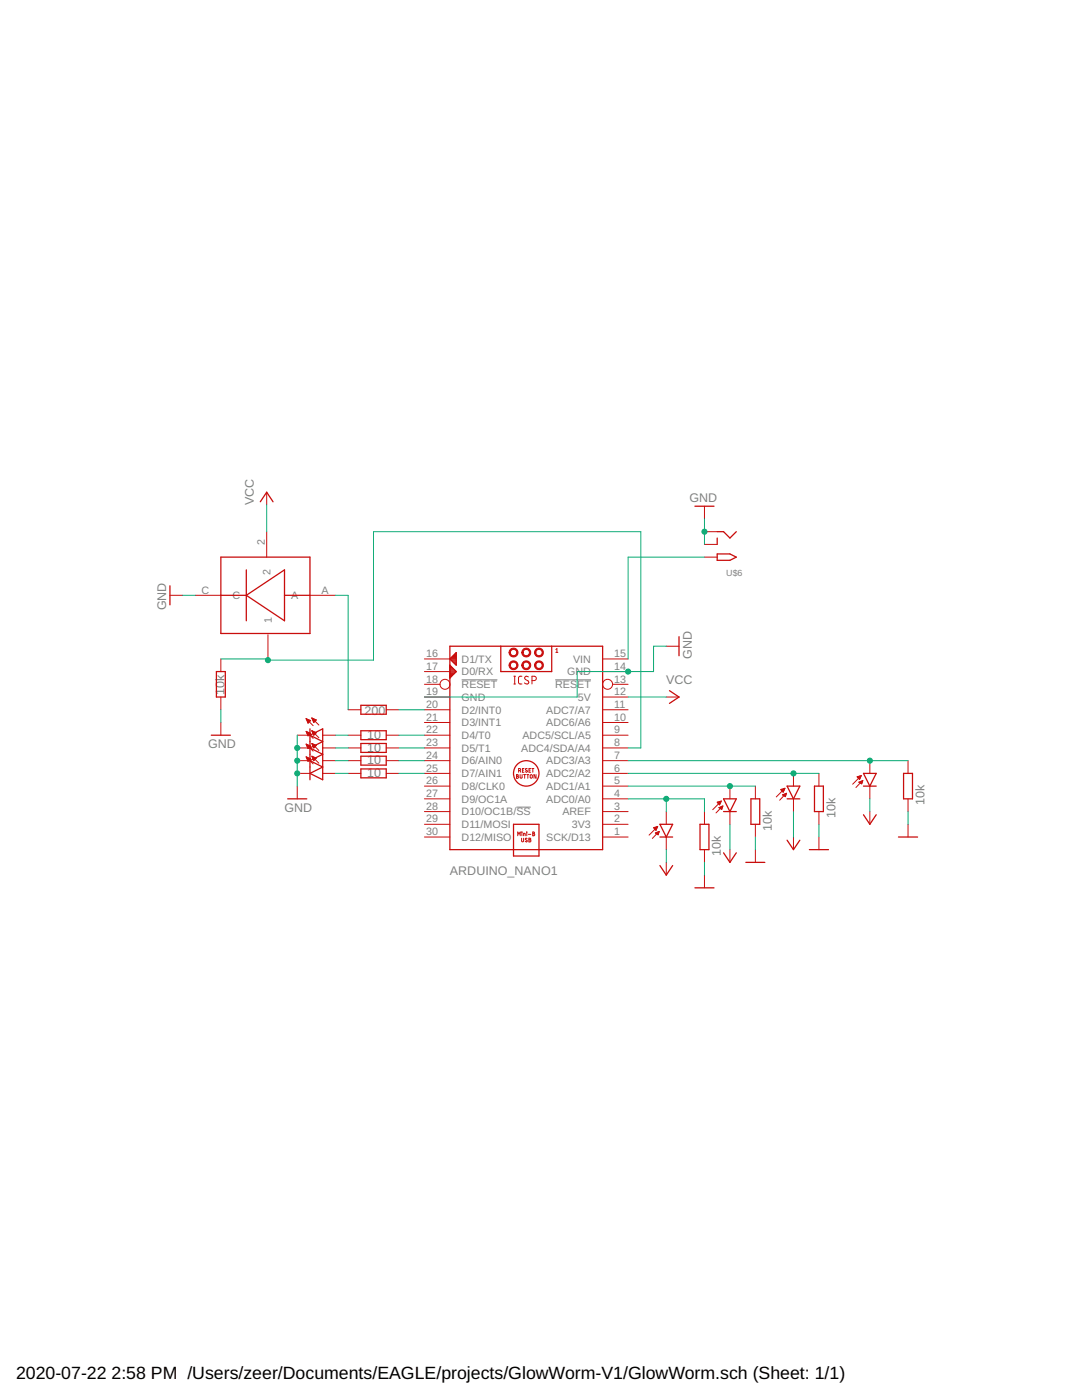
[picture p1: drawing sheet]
<svg xmlns="http://www.w3.org/2000/svg" width="216mm" height="279mm" viewBox="0 0 216 279" stroke-linecap="round" stroke-linejoin="round" font-family="sans-serif">
<path d="M92.1 135.7h7.2M110.8 135.7h7.1M103 161.1h2.9" fill="none" stroke="#808080" stroke-width=".2"/>
<g fill="none" stroke="#c90d0c" stroke-width=".25">
<path d="M33.9 116.9v3.8M44.1 111.2h17.7v15.2h-17.7zM44.1 118.8h5M49.1 118.8l7.7-5.1v10.2zM49.1 113.7v10.2M51.9 100.1l1.3-1.9 1.3 1.9M56.8 118.8h5M138.7 101h3.8M143.1 110.6h2.5l1.3 .6-1.3 .6h-2.5zM143.1 107.4v1.2M143.1 106.1h1.3l1.2 1.3 1.3-1.3M43.2 134h1.8v5.1h-1.8z"/>
<path d="M89.8 129h30.4v40.6h-30.4zM89.8 131.5l1.2-1.3v2.6zM89.8 132.8l1.2 1.2-1.2 1.3M89.8 135.3h.1M89.8 135h.3M89.8 134.8h.5M89.8 134.6h.7M89.8 134.4h.9M89.8 134.1h1.2M89.8 133.9h1.1M89.8 133.7h.9M89.8 133.5h.7"/>
<path d="M89.8 133.2h.5M89.8 133h.2M89.8 132.8h.1M89.8 131.5h1.2M90 131.7h1M90 131.3h1M90.2 131.9h.8M90.3 131h.7M90.4 132.1h.6M90.5 130.8h.5M90.6 132.4h.4M90.7 130.6h.3"/>
<path d="M90.8 132.6h.2M90.9 130.4h.1M99.9 129v5h10.2v-5M133.6 137.8l1.9 1.3-1.9 1.3M135.5 127.1v3.8M42.2 146.7h3.8M57.4 159.4h3.8M61.8 146.7l2.6-1.2v10.1l-2.6-1.3 2.6-1.2-2.6-1.3 2.6-1.3-2.6-1.2 2.6-1.3zM61.8 145.5v10.1M72 145.8h5.1v1.8h-5.1zM72 140.8h5.1v1.7h-5.1zM72 148.4h5.1v1.8h-5.1z"/>
<path d="M72 150.9h5.1v1.8h-5.1zM72 153.5h5.1v1.7h-5.1zM144.4 159.4h2.5l-1.3 2.6zM149.8 159.4h1.8v5.1h-1.8zM157.1 156.9h2.5l-1.3 2.5zM157.1 159.4h2.5M162.5 156.9h1.8v5.1h-1.8zM172.3 156.9h2.5M172.3 154.3h2.5l-1.2 2.6zM180.3 154.3h1.8v5.1h-1.8zM102.5 164.5h5v6.3h-5zM131.7 164.5h2.5l-1.3 2.5z"/>
<path d="M131.7 167h2.5M131.7 172.7l1.2 1.9 1.3-1.9M138.7 177.2h3.8M139.7 164.5h1.8v5.1h-1.8zM144.4 162h2.5M144.4 170.2l1.2 1.9 1.3-1.9M148.8 172.1h3.8M157.1 167.7l1.2 1.9 1.3-1.9M161.5 169.6h3.8M172.3 162.6l1.3 1.9 1.2-1.9M179.3 167h3.8"/>
<circle cx="105" cy="154.3" r="2.54"/>
</g>
<g fill="none" stroke="#c90d0c" stroke-width=".2">
<path d="M53.2 98.2v2.6M33.9 118.8h2.5M39 118.8h5.1M53.2 106.1v5.1M61.8 118.8h5.1M140.6 101v2.6M140.6 111.2h2.5M140.6 106.1h2.5M140.6 108.6h2.5M44.1 131.5v2.5M44.1 139.1v2.5M53.5 126.7v5"/>
<path d="M84.7 131.5h5.1M84.7 134h5.1M84.7 136.6h3.1M84.7 139.1h5.1M102.5 136.5h.4M102.5 135h.4M102.7 135v1.5M104.1 135h-.4l-.2 .3v1l.2 .2h.4M105.4 135.1a.39 .39 0 0 0-.6-.1 .39 .39 0 0 0 .1 .6l.4 .3a.36 .36 0 0 1 .2 .5 .36 .36 0 0 1-.5 .1l-.4-.2M106.2 135.8h.4a.43 .43 0 0 0 .4-.4 .43 .43 0 0 0-.4-.4h-.4v1.5M110.9 129.6l.2-.1v.7M110.9 130.2h.4"/>
<path d="M120.2 131.5h5.1M120.2 134h5.1M120.2 139.1h5.1M122.2 136.6h3.1M132.9 139.1h2.6M132.9 129h2.6M44.1 144.2v2.5M59.3 146.7h2.5M59.3 149.3h2.5M59.3 151.8h2.5M59.3 154.3h2.5M59.3 156.9v2.5"/>
<path d="M61.1 143.4l1.4 1.4M61.1 143.4l.9 .4-.5 .5zM61.1 146l1.4 1.4M61.1 146l.9 .3-.5 .6zM61.1 148.5l1.4 1.4M61.1 148.5l.9 .4-.5 .5zM61.1 151l1.4 1.4M61.1 151l.9 .4-.5 .5zM61.1 143.6h.3M61.1 146.1h.3M61.1 148.6h.2M61.1 151.2h.2"/>
<path d="M61.2 148.7h.4M61.2 151.3h.4M61.2 143.7h.5M61.2 146.2h.4M61.2 143.8h.7M61.2 146.3h.7M61.2 148.9h.7M61.2 151.4h.7M61.3 146.5h.6M61.3 149h.6M61.3 151.5h.6M61.3 143.9h.6"/>
<path d="M61.3 144h.4M61.3 146.6h.4M61.3 149.1h.5M61.3 151.6h.5M61.4 144.2h.2M61.4 146.7h.2M61.4 149.2h.2M61.4 151.7h.2M61.4 151.9h.1M61.4 144.3h.1M61.4 146.8h.1M61.4 149.4h.1"/>
<path d="M62.2 143.3l1.4 1.4M62.2 143.3l.9 .4M62.2 143.3l.4 .9M62.2 143.3h.1M62.2 145.8l1.4 1.4M62.2 145.8l.9 .4-.5 .5zM62.2 148.4l1.4 1.4M62.2 148.4l.9 .4-.5 .5zM62.2 150.9l1.4 1.4M62.2 150.9l.9 .4-.5 .5zM62.3 143.4h.2M62.3 146h.2"/>
<path d="M62.3 148.5h.2M62.3 151h.2M62.3 148.6h.5M62.3 151.2h.5M62.3 143.6h.5M62.3 146.1h.5M62.4 143.7h.7M62.4 146.2h.7M62.4 148.7h.7M62.4 151.3h.7M62.4 148.9h.6M62.4 151.4h.6"/>
<path d="M62.4 143.8h.6M62.4 146.3h.6M62.5 143.9h.4M62.5 146.5h.4M62.5 149h.4M62.5 151.5h.4M62.5 146.6h.3M62.5 149.1h.3M62.5 151.6h.3M62.5 144h.3M62.6 144.2h.1M62.6 146.7h.1"/>
<path d="M62.6 149.2h.1M62.6 151.7h.1M63.1 143.7l-.5 .5M64.4 146.7h2.5M64.4 149.3h2.5M64.4 151.8h2.5M64.4 154.3h2.5M69.5 141.6h2.5M69.5 146.7h2.5M69.5 149.3h2.5M69.5 151.8h2.5M69.5 154.3h2.5"/>
<path d="M77.1 141.6h2.5M77.1 146.7h2.5M77.1 149.3h2.5M77.1 151.8h2.5M77.1 154.3h2.5M84.7 141.6h5.1M84.7 144.2h5.1M84.7 146.7h5.1M84.7 149.3h5.1M84.7 151.8h5.1M84.7 154.3h5.1M84.7 156.9h5.1"/>
<path d="M84.7 159.4h5.1M103.1 154.6l.3 .1-.1 .2 .1 .1v.3h-.3zM103.1 154.9h.2M103.5 153.8h.3l.1-.2-.1-.2h-.3v.7M103.7 153.8l.2 .3M103.8 154.6v.6l.2 .1 .2-.1v-.6M104.2 153.7h.3M104.5 154.6h.4M104.6 153.4h-.4v.7h.4M104.7 154.6v.7M105.1 154.6h.4M105.2 153.4h-.2l-.2 .1 .4 .4v.1h-.4"/>
<path d="M105.3 154.6v.7M105.6 153.7h.2M105.8 154.7l.2-.1 .2 .1-.1 .6-.3-.1zM105.9 153.4h-.3v.7h.3M106.1 153.4h.4M106.3 153.4v.7M107 154.6v.7l-.4-.7v.7M120.2 141.6h5.1M120.2 144.2h5.1M120.2 146.7h5.1M120.2 149.3h5.1M120.2 151.8h5.1"/>
<path d="M120.2 154.3h5.1M120.2 156.9h5.1M120.2 159.4h5.1M143.6 160h.3M145.6 156.9v2.5M150.7 156.9v2.5M155.8 157.6l.8-.3-.3 .8zM155.9 157.7h.6M155.9 157.5h.6M156 157.8h.4M156.1 157.9h.3M156.1 158.6l.8-.3-.2 .7z"/>
<path d="M156.2 158.6h.6M156.2 158h.1M156.3 157.6l-1.4 1.4M156.3 157.4h.3M156.3 158.7h.5M156.4 158.8l-.8 .9M156.5 158.5h.4M156.5 158.9h.3M156.7 159h.1M156.7 158.4h.2M158.3 154.3v2.6M158.3 159.4v2.6"/>
<path d="M163.4 154.3v2.6M171 155l.9-.2-.4 .8zM171.1 155.1h.6M171.1 155h.7M171.2 155.3h.5M171.3 155.4h.3M171.4 156.1l.8-.3-.3 .6zM171.4 156.1h.7M171.4 155.5h.2M171.5 154.9h.3M171.5 155.1l-1.4 1.4M171.6 156.2h.4"/>
<path d="M171.7 156.3l-.9 .9M171.7 156h.4M171.8 156.3h.2M172 155.9h.1M173.6 151.8v2.5M173.6 156.9v2.5M181.2 151.8v2.5M181.2 159.4v2.6M84.7 162h5.1M84.7 164.5h5.1M84.7 167h5.1M103.3 166.8v-.7l.3 .4 .2-.4v.7"/>
<path d="M104.1 167.3v.6l.2 .1 .2-.1v-.6M104.2 166.1h.1M104.1 166.3v.5M104.5 166.8v-.5h.3v.5M105.1 166.1h.1M105.1 166.3v.5M105.2 167.3h-.3l-.1 .1 .3 .3 .1 .2h-.4M105.4 166.5h.5M105.5 167.3l.4 .1-.2 .2 .3 .2-.3 .2h-.2zM105.5 167.6h.2M106.3 166.1h.3l-.1 .3 .2 .1-.1 .3h-.3zM106.3 166.4h.2"/>
<path d="M120.2 162h5.1M120.2 164.5h5.1M120.2 167h5.1M130.4 165.2l.8-.3-.3 .8zM130.5 165.2h.6M130.6 165.1h.5M130.6 165.4h.4M130.7 165.5h.3M130.8 166.2l.8-.3-.3 .7zM130.8 165.6h.1M130.8 166.2h.6M130.9 166.3h.5"/>
<path d="M130.9 165.3l-1.4 1.4M131 165h.2M131 166.4l-.8 .9M131.1 166.5h.3M131.1 166.1h.4M131.3 166.6h.1M131.4 166h.1M132.9 162v2.5M132.9 167v2.6M132.9 172.1v2.5M140.6 162v2.5M140.6 169.6v2.5"/>
<path d="M140.6 174.6v2.6M143.1 160.1l.8-.2-.3 .7zM143.2 160.2h.6M143.2 160.1h.6M143.3 160.3h.4M143.4 160.4h.3M143.4 161.2l.9-.4-.3 .7M143.4 161.2l.6 .3M143.5 161.2h.6M143.5 160.5h.1M143.6 160.2l-1.4 1.4M143.6 161.3h.5"/>
<path d="M143.7 161.3l-.8 .9M143.8 161h.4M143.8 161.4h.3M144 161.5h.1M144.1 160.9h.1M145.6 162v2.5M145.6 169.6v2.5M150.7 164.5v2.5M150.7 169.6v2.5M158.3 167v2.6M163.4 162v2.5M163.4 167v2.6"/>
<path d="M173.6 162v2.5M181.2 164.5v2.5"/>
<circle cx="88.8" cy="136.6" r=".99"/>
<circle cx="121.2" cy="136.6" r=".99"/>
</g>
<g fill="#c90d0c" stroke="#c90d0c" stroke-width=".2">
<path d="M102 132a.89 .89 0 0 1 1.3 .4 .89 .89 0 0 1-.7 1.2 .89 .89 0 0 1-1-.8h.2a.64 .64 0 0 1 .9-.7 .64 .64 0 0 1 .2 1.1 .64 .64 0 0 1-1-.2l-.1-.2h-.2z" fill-rule="evenodd"/>
<path d="M104.5 129.5a.89 .89 0 0 1 1.3 .4 .89 .89 0 0 1-.6 1.2 .89 .89 0 0 1-1.1-.9h.3a.64 .64 0 0 1 .8-.6 .64 .64 0 0 1 .3 1 .64 .64 0 0 1-1.1-.2v-.2h-.3l.1-.3z" fill-rule="evenodd"/>
<path d="M107.1 129.5a.89 .89 0 0 1 1.3 .4 .89 .89 0 0 1-.7 1.2 .89 .89 0 0 1-1-.9h.2a.64 .64 0 0 1 .9-.6 .64 .64 0 0 1 .2 1 .64 .64 0 0 1-1-.2l-.1-.2h-.2v-.3z" fill-rule="evenodd"/>
<path d="M102 129.5a.89 .89 0 0 1 1.3 .4 .89 .89 0 0 1-.6 1.2 .89 .89 0 0 1-1.1-.9h.2a.64 .64 0 0 1 .9-.6 .64 .64 0 0 1 .2 1 .64 .64 0 0 1-1-.2l-.1-.2h-.2v-.3z" fill-rule="evenodd"/>
<path d="M107.1 132a.89 .89 0 0 1 1.3 .4 .89 .89 0 0 1-.7 1.2 .89 .89 0 0 1-1-.8h.2a.64 .64 0 0 1 .9-.7 .64 .64 0 0 1 .2 1.1 .64 .64 0 0 1-1-.2l-.1-.2h-.2z" fill-rule="evenodd"/>
<path d="M104.5 132a.89 .89 0 0 1 1.3 .4 .89 .89 0 0 1-.6 1.2 .89 .89 0 0 1-1.1-.8h.3a.64 .64 0 0 1 .8-.7 .64 .64 0 0 1 .3 1.1 .64 .64 0 0 1-1.1-.2v-.2h-.3z" fill-rule="evenodd"/>
</g>
<g fill="none" stroke="#0dab76" stroke-width=".2">
<path d="M36.4 118.8h2.6M53.2 100.8v5.3M66.9 118.8h2.6v22.8M140.6 103.6v5M140.6 111.2h-15.3v20.3M44.1 131.5h9.4v.2h21v-25.6h53.4v43.2h-2.6M125.3 139.1h7.6M132.9 129h-2.5v5h-15.2v5.1h-30.5M44.1 141.6v2.6M59.3 146.7v10.2M66.9 146.7h2.6M66.9 149.3h2.6"/>
<path d="M66.9 151.8h2.6M66.9 154.3h2.6M79.6 141.6h5.1M79.6 146.7h5.1M79.6 149.3h5.1M79.6 151.8h5.1M79.6 154.3h5.1M125.3 159.4h15.3v2.6M125.3 151.8h55.9M125.3 154.3h38.1M125.3 156.9h25.4M132.9 159.4v2.6"/>
<path d="M173.6 159.4v2.6M132.9 169.6v2.5M140.6 172.1v2.5M145.6 164.5v5.1M150.7 167v2.6M158.3 162v5M163.4 164.5v2.5M181.2 162v2.5"/>
</g>
<g fill="#0dab76" stroke="#0dab76" stroke-width=".2">
<circle cx="125.3" cy="134" r=".51"/>
<circle cx="59.3" cy="149.3" r=".51"/>
<circle cx="59.3" cy="151.8" r=".51"/>
<circle cx="59.3" cy="154.3" r=".51"/>
<circle cx="140.6" cy="106.1" r=".51"/>
<circle cx="132.9" cy="159.4" r=".51"/>
<circle cx="53.5" cy="131.7" r=".51"/>
<circle cx="145.6" cy="156.9" r=".51"/>
<circle cx="158.3" cy="154.3" r=".51"/>
<circle cx="173.6" cy="151.8" r=".51"/>
</g>
<g font-size="3.5">
<text x="3.2" y="275.2">2020-07-22</text>
<text x="22.3" y="275.2">2:58 PM /Users/zeer/Documents/EAGLE/projects/GlowWorm-V1/GlowWorm.sch (Sheet: 1/1)</text>
</g>
<g font-size="2.5" fill="#808080">
<text x="50.7" y="100.8" transform="rotate(-90 50.7 100.8)">VCC</text>
<text x="137.6" y="100.3">GND</text>
<text x="33.1" y="121.8" transform="rotate(-90 33.1 121.8)">GND</text>
<text x="138" y="131.5" transform="rotate(-90 138 131.5)">GND</text>
<text x="132.9" y="136.6">VCC</text>
<text x="44.8" y="138.6" transform="rotate(-90 44.8 138.6)">10k</text>
<text x="72.8" y="142.7">200</text>
<text x="41.5" y="149.3">GND</text>
<text x="73.3" y="147.5">10</text>
<text x="73.3" y="150">10</text>
<text x="73.3" y="152.6">10</text>
<text x="73.3" y="155.1">10</text>
<text x="56.8" y="162">GND</text>
<text x="184.5" y="160.7" transform="rotate(-90 184.5 160.7)">10k</text>
<text x="154" y="165.8" transform="rotate(-90 154 165.8)">10k</text>
<text x="166.7" y="163.2" transform="rotate(-90 166.7 163.2)">10k</text>
<text x="143.9" y="170.8" transform="rotate(-90 143.9 170.8)">10k</text>
<text x="89.8" y="174.7">ARDUINO_NANO1</text>
</g>
<g font-size="2.1" fill="#808080">
<text x="52.9" y="108.9" transform="rotate(-90 52.9 108.9)">2</text>
<text x="40.2" y="118.4">C</text>
<text x="46.4" y="119.6">C</text>
<text x="54" y="114.7" transform="rotate(-90 54 114.7)">2</text>
<text x="58.1" y="119.6">A</text>
<text x="64.2" y="118.4">A</text>
<text x="54.2" y="124.3" transform="rotate(-90 54.2 124.3)">1</text>
<text x="85.1" y="131.1">16</text>
<text x="122.6" y="131.1">15</text>
<text x="85.1" y="133.7">17</text>
<text x="85.1" y="136.2">18</text>
<text x="92.1" y="132.3">D1/TX</text>
<text x="92.1" y="134.8">D0/RX</text>
<text x="92.1" y="137.3">RESET</text>
<text x="110.8" y="137.3">RES</text>
<text x="113.2" y="134.8">GND</text>
<text x="114.4" y="132.3">VIN</text>
<text x="115.2" y="137.3">ET</text>
<text x="122.6" y="136.2">13</text>
<text x="122.6" y="133.7">14</text>
<text x="85.1" y="138.8">19</text>
<text x="85.1" y="141.3">20</text>
<text x="85.1" y="143.8">21</text>
<text x="92.1" y="139.9">GND</text>
<text x="92.1" y="142.4">D2/INT0</text>
<text x="109" y="142.4">ADC7/A7</text>
<text x="115.3" y="139.9">5V</text>
<text x="122.6" y="143.8">10</text>
<text x="122.6" y="141.3">11</text>
<text x="122.6" y="138.8">12</text>
<text x="85.1" y="146.4">22</text>
<text x="85.1" y="148.9">23</text>
<text x="92.1" y="145">D3/INT1</text>
<text x="92.1" y="147.5">D4/T0</text>
<text x="104.3" y="147.5">ADC5/SCL/A5</text>
<text x="109" y="145">ADC6/A6</text>
<text x="122.6" y="148.9">8</text>
<text x="122.6" y="146.4">9</text>
<text x="85.1" y="151.5">24</text>
<text x="85.1" y="154">25</text>
<text x="92.1" y="150">D5/T1</text>
<text x="92.1" y="152.6">D6/AIN0</text>
<text x="92.1" y="155.1">D7/AIN1</text>
<text x="104" y="150">ADC4/SDA/A4</text>
<text x="109" y="155.1">ADC2/A2</text>
<text x="109" y="152.6">ADC3/A3</text>
<text x="122.6" y="154">6</text>
<text x="122.6" y="151.5">7</text>
<text x="85.1" y="156.5">26</text>
<text x="85.1" y="159.1">27</text>
<text x="85.1" y="161.6">28</text>
<text x="92.1" y="157.6">D8/CLK0</text>
<text x="92.1" y="160.2">D9/OC1A</text>
<text x="109" y="160.2">ADC0/A0</text>
<text x="109" y="157.6">ADC1/A1</text>
<text x="122.6" y="161.6">3</text>
<text x="122.6" y="159.1">4</text>
<text x="122.6" y="156.5">5</text>
<text x="85.1" y="164.1">29</text>
<text x="85.1" y="166.7">30</text>
<text x="92.1" y="162.7">D10/OC1B/SS</text>
<text x="92.1" y="165.3">D11/MOSI</text>
<text x="92.1" y="167.8">D12/MISO</text>
<text x="109" y="167.8">SCK/D13</text>
<text x="112.2" y="162.7">AREF</text>
<text x="114.1" y="165.3">3V3</text>
<text x="122.6" y="166.7">1</text>
<text x="122.6" y="164.1">2</text>
</g>
<text font-size="1.8" fill="#808080" x="144.9" y="115">U$6</text>
</svg>
